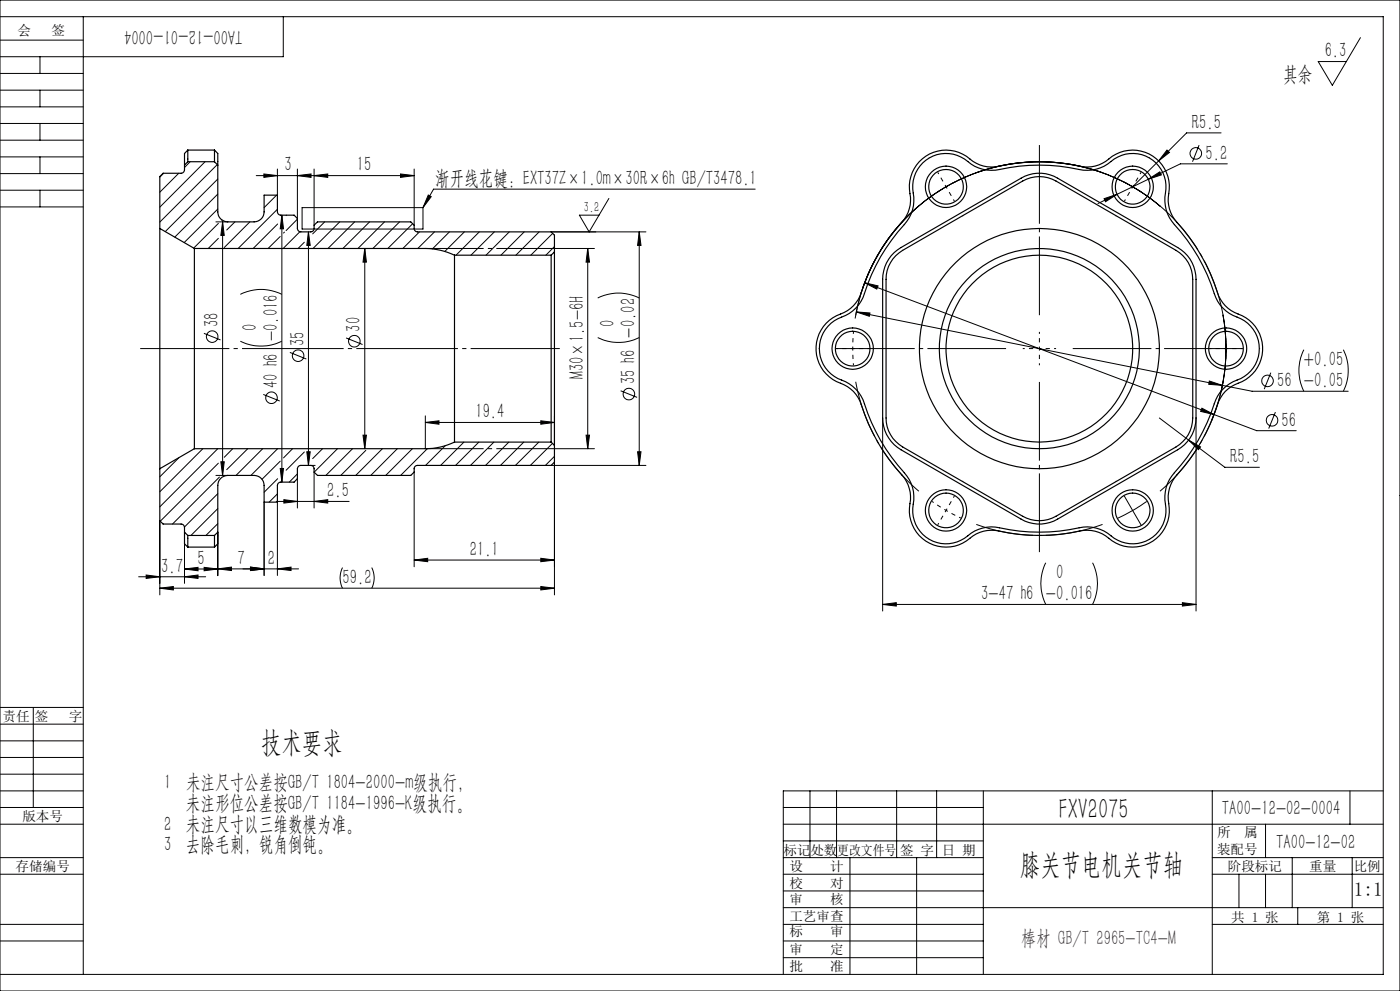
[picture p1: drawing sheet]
<svg xmlns="http://www.w3.org/2000/svg" width="420mm" height="297mm" viewBox="0 0 420 297" stroke-linecap="round" stroke-linejoin="round" font-family="sans-serif">
<g fill="none" stroke="#000" stroke-width=".3">
<path d="M0 0h420v297h-420zM0 12h25M0 5h415v287h-415M12 17v5M25 5v287M85 5v12h-85M408.1 11.3l-8.4 14.3-4.2-7.2h8.4M0 22h25M0 27h25M0 32h25M0 37h25M12 27v5"/>
<path d="M12 37v5M366.3 39.8h-10.3l-8.4 8.4M0 42h25M0 47h25M0 52h25M0 57h25M12 47v5M12 57v5M49.1 51.9l-1.2 1.2M53.6 51.9l-5.7 5.7M57 48.5l-1.6 1.7M61.5 48.5l-13.6 13.6"/>
<path d="M65.2 49.3l-17.3 17.3M65.3 53.7l-15.7 15.7M65.3 58.2l-12.9 12.9M76.9 52.6h47.3M79.2 52.1l4 .5-4 .6zM83 58.5l-3.8 3.7M83.2 50.7v7.8M89.2 52.6l4.1-.5v1.1zM89.2 50.7v14.8M94.2 52.6l4.1-.5v1.1zM94.2 50.7v16.8M120.2 52.1l4 .5-4 .6z"/>
<path d="M124.2 50.7v16.8M128.5 58.5l.9 .4-2.5 3.3zM182.7 59.5l-6 10-2.9-5h5.9M226.6 56.7h-96.5l-3.2 5.5M331.2 59.5l3.9-1.3-3.5 2.3zM344.5 53.7l3.4-2.2 .5 .9zM344.5 53.7l-15.1 7.3M347.6 48.2l-7.8 7.8M350.1 45l.7 .7-3.2 2.5zM359.7 43.5l-1.9 5M368.2 49.1h-14.1l-9.6 4.6M0 62h25"/>
<path d="M64.8 66.5h3.5M65.3 62.6l-10.1 10.1M65.5 67l-7.4 7.4M65.5 71.4l-3 3.1M66.6 65.9l-.1 .1M66.8 66.5l.5 4.1h-1zM66.8 66.5v76M70.5 66.5l-2.5 2.4M75 66.5l-7.7 7.7M83.2 62.7l-11.8 11.8M83.3 67.1l-7.3 7.4M84.1 70.9l-3.7 3.6"/>
<path d="M84.6 64.5l.5 4.1h-1zM84.6 64.5v80M85.3 69.6l-.2 .2M85.9 64.5l-.1 .1M89.2 65.7l-3.4 3.4M90 69.5l-4.9 4.9M90.6 62.2h36.3v6.4h-36.3zM91.3 72.6l-1.9 1.9M92.5 69.5l.6 4.1h-1.1zM92.5 69.5v70M97.4 66.5l-3.6 3.6M101.9 66.5l-8 8"/>
<path d="M106.4 66.5l-8 8M109.4 74.5l.5 4.1h-1zM109.4 74.5v60M110.9 66.5l-8 8M115.4 66.5l-8 8M119.9 66.5l-8 8M123.8 67.1l-7.5 7.4M125.8 69.5l-4.9 5M130.4 69.5l-5.1 5M134.8 69.5l-5.1 5.1M139.3 69.5l-5.8 5.8M143.8 69.5l-7 7"/>
<path d="M148.3 69.5l-7 7M152.8 69.5l-7 7M157.3 69.5l-7 7M161.7 69.5l-6.9 7M165.3 69.5h28.5M165.8 70l-6.6 6.5M166.3 73.9l-2.5 2.6M166.3 74.5h12M176.3 74.5l.5 4.1h-1zM176.3 74.5v60M191.8 69.5l.5 4.1h-1zM191.8 69.5v70"/>
<path d="M61.2 99.9l4.9 2M72.1 88.2a13.7 13.7 0 0 1 12.4 0M179.3 89.3a13.8 13.8 0 0 1 12.5 0M256.9 93.5l4.1 .3-.2 1zM256.9 93.5l109.8 22M258.7 86.6a56 56 0 0 1 89.4-24.7 56 56 0 0 0-91.6 33.6M259.4 84.7l4 1-.4 .9zM259.4 84.7l104.8 39.5M72.1 102.3a14 14 0 0 0 12.4 0M79 118.2l4.9 2M87 105.6l4.9 2M103.8 101.3l5 2"/>
<path d="M179.3 101.2a14.1 14.1 0 0 0 12.5 0M186.2 117.1l4.9 2M362.8 114.2l3.9 1.3-4.1-.3zM366.3 117.4a56.3 56.3 0 0 0 .6-23.1 56.1 56.1 0 0 1-3.4 31.8M366.7 115.5l8.9 1.8h28.9M381.2 111.7l-1.9 4.9M391.2 104.8a13.8 13.8 0 0 0 0 12.5M403 104.8a14.1 14.1 0 0 1 0 12.5M53.7 137.2l-5.8 5.7M60.9 134.5l-13 12.9M65.3 134.5l-17.4 17.4M65.5 138.8l-17.4 17.4"/>
<path d="M66.3 138.4h1l-.5 4.1zM69.8 134.5l-2.5 2.6M74.3 134.5l-6.3 6.3M78.8 134.5l-8 8M83.3 134.5l-8 8M84.1 138.2l-5.5 5.4M87.8 134.5l-2.7 2.7M91.3 135.5l-5.5 5.4M92 135.4h1.1l-.6 4.1zM93.2 139.5h1.3M96.8 134.5l-3 2.9M101.2 134.5l-6.9 7"/>
<path d="M105.8 134.5l-8 8M108.9 130.4h1l-.5 4.1zM109.7 135l-7.5 7.5M114.7 134.5l-8 8M119.2 134.5l-8 8M123.7 134.5l-8 8M127.6 126.6l4.1-.5v1zM127.6 124.6v9.9M127.6 126.6h38.7M128.2 134.5l-8 8M133.6 133.6l-5.9 5.9M139.2 132.5l-7 7"/>
<path d="M143.7 132.5l-7 7M148.2 132.5l-7.1 7M152.6 132.5l-6.9 7M157.1 132.5l-7 7M161.6 132.5l-7 7M162.2 126.1l4.1 .5-4.1 .5zM165.3 139.5h28.5M165.7 132.9l-6.6 6.6M166.3 136.8l-2.7 2.7M166.3 134.5h12M166.3 124.6v8.9M166.3 138.5v39.8"/>
<path d="M175.8 130.4h1l-.5 4.1zM191.3 135.4h1l-.5 4.1zM264.8 125.3v57.8M347.8 125.3l8.8 6.6M356.6 131.9l3.6 2-.6 .9zM356.6 131.9l10.9 8.1h10.3M358.8 125.3v57.8M360.6 122.3l3.6 1.9-4-.9zM364.2 124.2l12.8 4.9h11.9M382.6 123.5l-2 4.9M47.9 156.1v22.2M55.4 159.5v15.3"/>
<path d="M64.8 142.5h3.5M65.3 148l-10 10M65.3 152.4l-8 8.1M65.3 156.9l-3.5 3.6M65.3 159.5v13M65.8 143l-14 14.1M79.2 150.5v22M82.9 150.3h21.8M83.2 148l-2.4 2.5M83.2 150.5v22M83.3 143.5l-4.1 4M84.1 140.4h1l-.5 4.1z"/>
<path d="M85.2 149.8l4 .5-4 .5zM89.2 142l-2.4 2.5M89.2 143.5v8.8M94.2 150.3l4.1-.5v1zM94.2 141.5v10.8M124.2 141.5v28.4M337.3 148.7l2.5 4.3M339.8 153l-4.4 2.3M339.8 153l2.5 4.3M344 150.3l-4.2 2.7M41.6 172.9h20.1M43.9 172.3l4 .6-4 .5z"/>
<path d="M47.9 176.3l4.1-.5v1zM47.9 176.3h118.4M55.4 172.9l4-.6v1.1zM55.4 170.5l4-.5v1.1zM55.4 170.5h9.9M61.2 170l4.1 .5-4.1 .6zM65.3 170.5l4.1-.5v1zM75.1 170l4.1 .5-4.1 .5zM83.2 170.5l4.1-.5v1zM89.6 170.5h-24.3M102.8 170.1a6.8 6.8 0 0 0 0 6.2M111.5 170.1a6.8 6.8 0 0 1 0 6.2"/>
<path d="M124.2 167.8l4.1-.5v1zM124.2 167.8h42.1M162.2 175.8l4.1 .5-4.1 .5zM162.2 167.3l4.1 .5-4.1 .5zM313.7 168.7a13.8 13.8 0 0 0 0 12.4M327.8 168.7a13.8 13.8 0 0 1 0 12.4M264.8 181.1l4.1-.5v1zM264.8 181.1h94M354.7 180.6l4.1 .5-4.1 .5zM0 212h25M0 217h25M10 212v30"/>
<path d="M0 227h25M0 222h25M0 237h25M0 232h25M243 237v20M251 237v20M269 237v20M281 237v20M295 237v55M363.7 237v55M405 237v10M415 237h-180v55"/>
<path d="M0 247h25M0 257h25M0 242h25M235 257h60M235 252h60M235 247h180M235 242h60M255 257v35M275 257v35M363.7 257h51.3M379.7 247v10M387.7 257v15"/>
<path d="M405.7 257v15M0 277h25M0 262h25M235 272h180M235 277h60M235 267h60M235 262h60M363.7 277h51.3M363.7 262h51.3M371.7 262v10M379.7 262v10M389.3 272v5"/>
<path d="M0 282h25M235 282h60M235 287h60"/>
<circle cx="358.7" cy="46" r="1.73"/>
<circle cx="63.6" cy="100.9" r="1.73"/>
<circle cx="81.4" cy="119.2" r="1.73"/>
<circle cx="89.4" cy="106.6" r="1.73"/>
<circle cx="106.3" cy="102.3" r="1.73"/>
<circle cx="188.7" cy="118.1" r="1.73"/>
<circle cx="380.3" cy="114.2" r="1.73"/>
<circle cx="381.6" cy="126" r="1.73"/>
</g>
<g fill="none" stroke="#000" stroke-width=".35">
<path d="M55.4 49.5v1.4a1.09 1.09 0 0 1-1.1 1h-5.4l-1 1v15.6M56.3 45v3.5M56.3 45l-.9 1v3.5M56.3 45h8M56.3 48.5h8M56.3 48.5l-.9 1M64.3 45v3.5M64.3 45l1 1v3.5M64.3 48.5l1 1M65.3 49.5v14a3 3 0 0 0 3 3h7.9a3 3 0 0 0 3-3v-5h4v5a1.02 1.02 0 0 0 1 1h4l1 1v3a1.09 1.09 0 0 0 1 1h3a1.02 1.02 0 0 0 1-1v-1l1-1h28l1 1v1a1.02 1.02 0 0 0 1 1h40.1l1 1v5M275.8 48.5a11.2 11.2 0 0 1 16.1-.1 9.9 9.9 0 0 0 7.7 1.4 56.7 56.7 0 0 1 25.5 .2 10.7 10.7 0 0 0 8.6-3.2 11.1 11.1 0 0 1 12.7 .3 11.1 11.1 0 0 1 4.1 12.1 10.1 10.1 0 0 0 2.6 7.4 57.2 57.2 0 0 1 12.5 22.2 10.9 10.9 0 0 0 7 5.8 11.1 11.1 0 0 1 6.1 11.2 11.1 11.1 0 0 1-8.3 9.5 9.7 9.7 0 0 0-5.2 6 57.7 57.7 0 0 1-12.8 21.9 11 11 0 0 0-1.6 9 11.1 11.1 0 0 1-6.6 10.9 11.1 11.1 0 0 1-12.5-2.5 10.1 10.1 0 0 0-7.7-1.5 57.4 57.4 0 0 1-25.5-.1 10.8 10.8 0 0 0-8.6 3.1 11.1 11.1 0 0 1-12.7-.3 11.1 11.1 0 0 1-4-12 10.3 10.3 0 0 0-2.7-7.5 57.2 57.2 0 0 1-12.5-22.1 10.9 10.9 0 0 0-7-5.8 11.1 11.1 0 0 1-6.1-11.2 11.1 11.1 0 0 1 8.3-9.5 9.9 9.9 0 0 0 5.2-6 57.9 57.9 0 0 1 12.9-22 10.7 10.7 0 0 0 1.5-8.9 11.2 11.2 0 0 1 3-8.3zM276.8 48.8a10.3 10.3 0 0 1 14.5 .4 11 11 0 0 0 8.6 1.6 56.7 56.7 0 0 1 25.1 .2 11.8 11.8 0 0 0 9.3-3.3 10.1 10.1 0 0 1 11.6 .3 10.1 10.1 0 0 1 3.6 11.1 10.9 10.9 0 0 0 2.8 8.2 56.1 56.1 0 0 1 12.4 21.9 11.6 11.6 0 0 0 7.6 6.3 10.1 10.1 0 0 1 5.4 10.3 10.1 10.1 0 0 1-7.8 8.6 11.1 11.1 0 0 0-5.6 6.6 57.1 57.1 0 0 1-12.8 21.7 11.8 11.8 0 0 0-1.7 9.7 10.1 10.1 0 0 1-6.2 9.8 10.1 10.1 0 0 1-11.3-2.4 11 11 0 0 0-8.6-1.6 56.7 56.7 0 0 1-25.1-.2 11.8 11.8 0 0 0-9.3 3.3 10.1 10.1 0 0 1-11.6-.4 10.1 10.1 0 0 1-3.6-11 10.9 10.9 0 0 0-2.8-8.2 56.1 56.1 0 0 1-12.4-21.9 11.8 11.8 0 0 0-7.5-6.4 10.1 10.1 0 0 1-5.5-10.2 10.1 10.1 0 0 1 7.8-8.7 10.9 10.9 0 0 0 5.6-6.5 56.5 56.5 0 0 1 12.8-21.7 11.5 11.5 0 0 0 1.7-9.7 10.1 10.1 0 0 1 3-7.8z"/>
<path d="M47.9 68.5v72M47.9 68.5l10.4 6M58.3 74.5v60M58.3 74.5h69.3a20.9 20.9 0 0 1 8.7 2M136.3 76.5v56M136.3 76.5h29M165.3 76.5v56M166.3 75.5v58M166.3 75.5l-1 1M268.3 75.7l2-1.5 36-20.8a10.8 10.8 0 0 1 11 0l36 20.8a10.9 10.9 0 0 1 5.5 9.5v41.6a11 11 0 0 1-5.5 9.5l-36 20.8a10.8 10.8 0 0 1-11 0l-36-20.8a11.2 11.2 0 0 1-5.5-9.5v-41.6a11 11 0 0 1 3.5-8zM268.7 76.6l2.1-1.6 36-20.7a10 10 0 0 1 10 0l36 20.7a10 10 0 0 1 5 8.7v41.6a10 10 0 0 1-5 8.6l-36 20.8a10 10 0 0 1-10 0l-36-20.8a10.1 10.1 0 0 1-5-8.6v-41.6a9.8 9.8 0 0 1 2.9-7.1zM58.3 134.5l-10.4 6"/>
<path d="M136.3 132.5a20.2 20.2 0 0 1-8.7 2h-69.3M136.3 132.5h29M165.3 132.5l1 1M166.3 133.5v5l-1 1h-40.1a.96 .96 0 0 0-1 1v1l-1 1h-28l-1-1v-1a.96 .96 0 0 0-1-1h-3a1.02 1.02 0 0 0-1 1v3l-1 1h-4a1.02 1.02 0 0 0-1 1v5h-4v-5a3 3 0 0 0-3-3h-7.9a3 3 0 0 0-3 3v14M47.9 140.5v15.6l1 1h5.4a1.02 1.02 0 0 1 1.1 .9v1.5M55.4 159.5v3.5l.9 1M55.4 159.5l.9 1M65.3 159.5v3.5l-1 1M65.3 159.5l-1 1M56.3 160.5v3.5M56.3 164h8M56.3 160.5h8"/>
<path d="M64.3 160.5v3.5"/>
<circle cx="283.8" cy="56" r="5.2"/>
<circle cx="283.8" cy="56" r="6.2"/>
<circle cx="339.8" cy="56" r="6.2"/>
<circle cx="339.8" cy="56" r="5.2"/>
<circle cx="255.8" cy="104.5" r="6.2"/>
<circle cx="255.8" cy="104.5" r="5.2"/>
<circle cx="311.8" cy="104.5" r="30"/>
<circle cx="311.8" cy="104.5" r="28"/>
<circle cx="311.8" cy="104.5" r="36"/>
<circle cx="367.8" cy="104.5" r="5.2"/>
<circle cx="367.8" cy="104.5" r="6.2"/>
<circle cx="283.8" cy="153" r="5.2"/>
<circle cx="283.8" cy="153" r="6.2"/>
<circle cx="339.8" cy="153" r="6.2"/>
<circle cx="339.8" cy="153" r="5.2"/>
</g>
<g fill="none" stroke="#000" stroke-width=".3" stroke-dasharray="30.5 1.3 1.3 1.3" stroke-dashoffset="29.9" stroke-linecap="butt">
<path d="M283.8 56l-4.2 2.7M283.8 56l4.5-2.3M283.8 56l-2.5-4.4M283.8 56l2.5 4.3M339.8 56l-4.4-2.3M339.8 56l4.2 2.7M339.8 56l2.5-4.4M339.8 56l-2.5 4.3M255.8 104.5l.2 5M255.8 104.5l.2-5M255.8 104.5h-5M255.8 104.5h5"/>
<path d="M311.8 104.5v-5M311.8 104.5h-5M311.8 104.5v5M311.8 104.5h5M367.8 104.5l-.2-5M367.8 104.5l-.2 5M367.8 104.5h5M367.8 104.5h-5M283.8 153l4.5 2.3M283.8 153l-4.2-2.7M283.8 153l-2.5 4.3M283.8 153l2.5-4.4"/>
</g>
<path d="M330.8 51.8a56 56 0 0 0-37.9 0M275.7 61.7a56 56 0 0 0-19 32.8M366.9 94.5a56 56 0 0 0-18.9-32.8M256.7 114.4a56 56 0 0 0 19 32.8M292.9 157.2a56 56 0 0 0 37.9 0M348 147.2a56 56 0 0 0 18.9-32.8" fill="none" stroke="#000" stroke-width=".3" stroke-dasharray="30.5 1.3 1.3 1.3" stroke-dashoffset="13.1" stroke-linecap="butt"/>
<path d="M278.8 47.3l-.1-.2M344.8 47.3l.1-.2M288.8 64.6l.1 .2M334.8 64.6l-.1 .2M245.8 104.5h-.2M265.8 104.5h.2M357.8 104.5h-.2M377.8 104.5h.2M288.8 144.3l.1-.2M334.8 144.3l-.1-.2M278.8 161.6l-.1 .2M344.8 161.6l.1 .2" fill="none" stroke="#000" stroke-width=".3" stroke-dasharray="30.5 1.3 1.3 1.3" stroke-linecap="butt"/>
<path d="M311.8 94.5v-51M301.8 104.5h-51M311.8 114.5v51M321.8 104.5h51" fill="none" stroke="#000" stroke-width=".3" stroke-dasharray="30.5 1.3 1.3 1.3" stroke-dashoffset="6.9" stroke-linecap="butt"/>
<path d="M167.9 104.5h-125.8" fill="none" stroke="#000" stroke-width=".3" stroke-dasharray="30.5 1.3 1.3 1.3" stroke-dashoffset="3.7" stroke-linecap="butt"/>
<path d="M127.6 74.5h38.8M166.4 134.5h-38.8" fill="none" stroke="#000" stroke-width=".3" stroke-dasharray="30.5 1.3 1.3 1.3" stroke-dashoffset="13" stroke-linecap="butt"/>
<g fill="#000">
<path d="M79.2 52.1l4 .5-4 .6zM89.2 52.6l4.1-.5v1.1z"/>
<path d="M94.2 52.6l4.1-.5v1.1zM120.2 52.1l4 .5-4 .6z"/>
<path d="M84.6 64.5l.5 4.1h-1zM84.1 140.4h1l-.5 4.1z"/>
<path d="M92.5 69.5l.6 4.1h-1.1zM92 135.4h1.1l-.6 4.1zM109.4 74.5l.5 4.1h-1zM108.9 130.4h1l-.5 4.1zM191.8 69.5l.5 4.1h-1zM191.3 135.4h1l-.5 4.1zM66.8 66.5l.5 4.1h-1zM66.3 138.4h1l-.5 4.1z"/>
<path d="M176.3 74.5l.5 4.1h-1zM175.8 130.4h1l-.5 4.1z"/>
<path d="M127.6 126.6l4.1-.5v1zM162.2 126.1l4.1 .5-4.1 .5zM124.2 167.8l4.1-.5v1zM162.2 167.3l4.1 .5-4.1 .5z"/>
<path d="M85.2 149.8l4 .5-4 .5zM94.2 150.3l4.1-.5v1zM128.5 58.5l.9 .4-2.5 3.3zM264.8 181.1l4.1-.5v1zM354.7 180.6l4.1 .5-4.1 .5zM259.4 84.7l3.6 1.9 .4-.9zM360.6 122.3l-.4 1 4 .9zM350.1 45l-2.5 3.2 3.2-2.5zM331.2 59.5l.4 1 3.5-2.3zM344.5 53.7l3.9-1.3-.5-.9zM256.9 93.5l3.9 1.3 .2-1zM362.8 114.2l-.2 1 4.1 .3zM356.6 131.9l3 2.9 .6-.9z"/>
<path d="M43.9 172.3l4 .6-4 .5zM55.4 172.9l4-.6v1.1zM47.9 176.3l4.1-.5v1zM162.2 175.8l4.1 .5-4.1 .5z"/>
<path d="M55.4 170.5l4-.5v1.1zM61.2 170l4.1 .5-4.1 .6zM65.3 170.5l4.1-.5v1zM75.1 170l4.1 .5-4.1 .5z"/>
<path d="M83.2 170.5l4.1-.5v1zM75.1 170l4.1 .5-4.1 .5z"/>
</g>
<g font-size="8.8">
<text x="78.3" y="225.3">技术要求</text>
<text x="317.5" y="245.6">FXV2075</text>
<text x="306" y="261.8">膝关节电机关节轴</text>
</g>
<g font-size="6.3">
<text x="72.8" y="9" transform="rotate(-180 72.8 9)">TA00-12-01-0004</text>
<text x="397.4" y="17.2">6.3</text>
<text x="385" y="24.3">其余</text>
<text x="357.6" y="38.5">R5.5</text>
<text x="361.6" y="47.8">5.2</text>
<text x="85.3" y="51.4">3</text>
<text x="107.1" y="51.4">15</text>
<text x="130.6" y="55.4">渐开线花键：EXT37Z×1.0m×30R×6h GB/T3478.1</text>
<text x="65.5" y="98" transform="rotate(-90 65.5 98)">38</text>
<text x="77.1" y="99.2" transform="rotate(-90 77.1 99.2)">0</text>
<text x="108.2" y="99.4" transform="rotate(-90 108.2 99.4)">30</text>
<text x="184.3" y="98.1" transform="rotate(-90 184.3 98.1)">0</text>
<text x="83.3" y="102.2" transform="rotate(-90 83.3 102.2)">-0.016</text>
<text x="91.3" y="103.7" transform="rotate(-90 91.3 103.7)">35</text>
<text x="175.1" y="113.6" transform="rotate(-90 175.1 113.6)">M30×1.5-6H</text>
<text x="391.2" y="109.8">+0.05</text>
<text x="83.3" y="116.3" transform="rotate(-90 83.3 116.3)">40 h6</text>
<text x="190.6" y="115.2" transform="rotate(-90 190.6 115.2)">35 h6 -0.02</text>
<text x="383.1" y="116">56 -0.05</text>
<text x="142.6" y="125.4">19.4</text>
<text x="384.5" y="127.8">56</text>
<text x="369.1" y="138.8">R5.5</text>
<text x="98.2" y="149">2.5</text>
<text x="140.9" y="166.6">21.1</text>
<text x="48.4" y="171.6">3.7</text>
<text x="59.3" y="169.3">5</text>
<text x="71.2" y="169.2">7</text>
<text x="80.4" y="169.2">2</text>
<text x="316.8" y="173.6">0</text>
<text x="102.8" y="175">59.2</text>
<text x="294.4" y="179.9">3-47 h6 -0.016</text>
<text x="49.2" y="236.5">1 未注尺寸公差按GB/T 1804-2000-m级执行，</text>
<text x="55.8" y="242.7">未注形位公差按GB/T 1184-1996-K级执行。</text>
<text x="366.6" y="244.2">TA00-12-02-0004</text>
<text x="49.2" y="248.9">2 未注尺寸以三维数模为准。</text>
<text x="49.2" y="255.2">3 去除毛刺，锐角倒钝。</text>
<text x="382.9" y="254.4">TA00-12-02</text>
</g>
<text font-size="6.3" fill="#400040" x="306.5" y="283.3">棒材 GB/T 2965-TC4-M</text>
<text font-size="5.8" x="406.1" y="268.4">1:1</text>
<text font-size="4.4" x="175.2" y="63.6">3.2</text>
<g font-size="4.1">
<text x="5.3" y="10.6">会</text>
<text x="15.4" y="10.6">签</text>
<text x=".8" y="216.1">责任</text>
<text x="10.4" y="216.1">签</text>
<text x="20.6" y="216.1">字</text>
<text x="6.7" y="246.1">版本号</text>
<text x="365.1" y="251">所</text>
<text x="373.3" y="251">属</text>
<text x="235.1" y="256.1">标记</text>
<text x="243.1" y="256.1">处数</text>
<text x="251.2" y="256.1">更改文件号</text>
<text x="270" y="256.1">签 字</text>
<text x="282.6" y="256.1">日 期</text>
<text x="365.1" y="256">装配号</text>
<text x="4.7" y="261.1">存储编号</text>
<text x="236.8" y="260.9">设</text>
<text x="249" y="260.9">计</text>
<text x="368.4" y="260.9">阶段标记</text>
<text x="392.7" y="260.9">重量</text>
<text x="406.1" y="260.9">比例</text>
<text x="236.8" y="266.1">校</text>
<text x="249" y="266.1">对</text>
<text x="236.8" y="270.9">审</text>
<text x="249" y="270.9">核</text>
<text x="236.8" y="276.1">工艺审查</text>
<text x="236.8" y="280.7">标</text>
<text x="249" y="280.7">审</text>
<text x="369.4" y="276.4">共 1 张</text>
<text x="395" y="276.4">第 1 张</text>
<text x="236.8" y="286">审</text>
<text x="249" y="286">定</text>
<text x="236.8" y="291">批</text>
<text x="249" y="291">准</text>
</g>
</svg>
